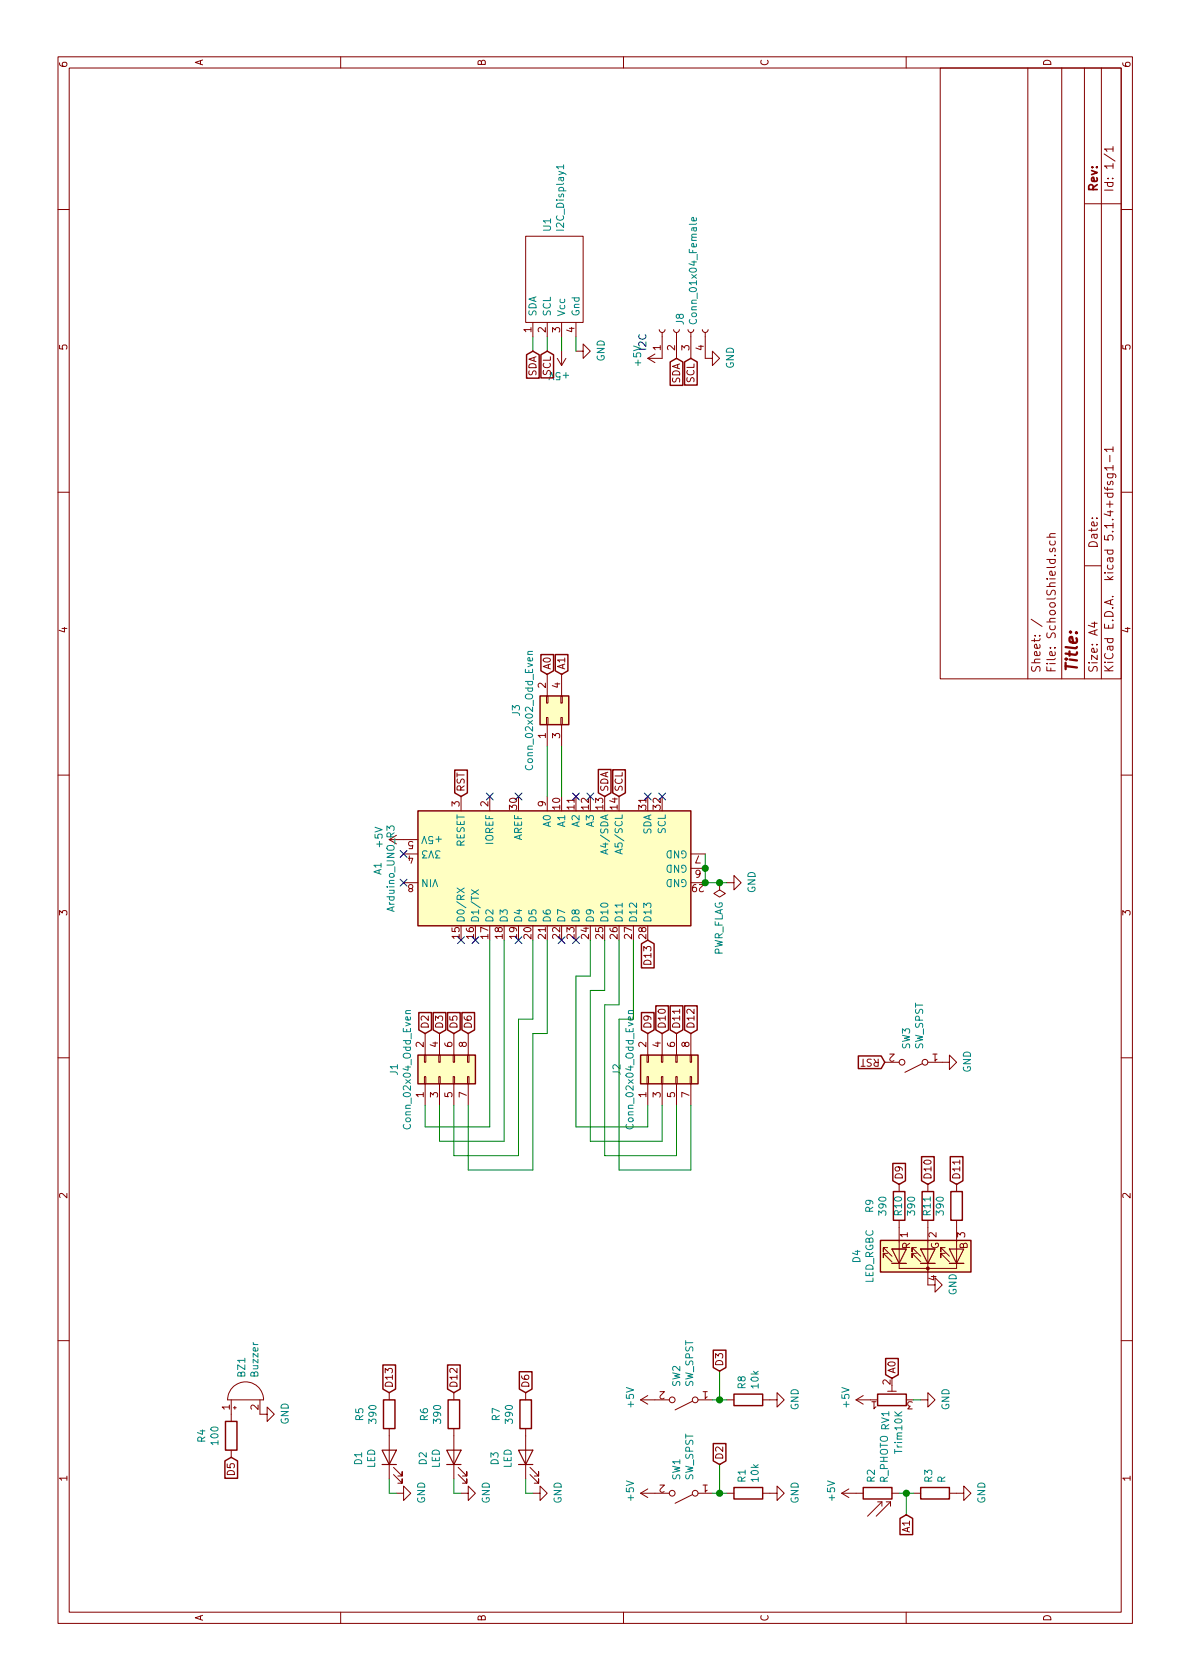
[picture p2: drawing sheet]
<svg xmlns="http://www.w3.org/2000/svg" width="210mm" height="297mm" viewBox="0 0 210 297" stroke-linecap="round" stroke-linejoin="round" font-family="sans-serif">
<g fill="none" stroke="#840000" stroke-width=".18">
<path d="M10.3 10h189.9v277h-189.9zM12.2 12h186.1v273.1h-186.1zM60.2 10v2M110.3 10v2M160.2 10v2M166.3 12h32v108h-32zM181.8 12v108M187.8 12v108M191.8 12v108M194.8 12v108M10.3 37h1.9M191.8 36h6.5"/>
<path d="M195.2 27.2l2 1.3M196.8 26.4h-1.5l.5 .4M196.8 25.9v.9M198.3 37h1.9M93 41.8h10.1v15.2h-10.1zM94.2 57v2.5M96.8 57v2.5M99.3 57v2.5M101.8 57v2.5M116.6 58.3l.1 .3 .3 .2 .4-.1 .2-.4M117.1 58.8v4.6h-2.6M119.1 58.3l.1 .3 .4 .2 .3-.1 .2-.4"/>
<path d="M119.6 58.8v4.6M121.7 58.3l.1 .3 .3 .2 .4-.1 .2-.4M122.2 58.8v4.6M124.2 58.3l.1 .3 .3 .2 .4-.1 .2-.4M124.7 58.8v4.6h1.3v-1.3l1.2 1.3-1.2 1.2v-1.2M98.5 63.4l.8 1.2M99.3 62.1v2.5M100.1 63.4l-.8 1.2M101.8 62.1h1.3v-1.3l1.3 1.3-1.3 1.3v-1.3M114.5 63.4l1.3 .7M115.8 62.6l-1.3 .8M196.8 79.4h-1.5l.5 .5"/>
<path d="M196.8 79v.9M10.3 87h1.9M185.1 95h1.5M185.7 97a.37 .37 0 0 0 .1 .6l.2-.1 .2-.5 .1-.1 .3 .2-.1 .5M185.7 95.6l-.1 .5 .3 .3 .6-.1 .1-.2-.1-.5M186.6 94.3h-.8a.37 .37 0 0 0-.1 .7M195.3 86.1l.2 .4h1.3M195.8 83.8h1.2l.3 .3v.3M195.8 86.1v.6M195.9 85.2l-.1 .3 .2 .2 .3-.1 .1-.4h.3v.5M195.9 83.8l-.1 .4 .3 .3 .6-.1 .1-.2-.1-.4M196.3 80.5v1.1"/>
<path d="M196.8 82.7h-1.5l.5 .4M196.8 82.3v.8M198.3 87h1.9M96.8 119.2v3.8M99.3 119.2v3.8M182.3 109.5l2 1.3M191.8 100h3M193 110.2h1M193.5 110v.9l-1-.3M10.3 137h1.9M96.6 126.9h.3v1.2h-.3zM96.6 123h.3v1.3h-.3z"/>
<path d="M96.8 128.1v3.8M99.2 126.9h.2v1.2h-.2zM99.2 123h.2v1.3h-.2zM99.3 128.1v3.8M198.3 137h1.9M68.8 148.4h5.1M71.4 151h2.5M71.4 156.1h2.5M81.5 140.8v2.6M86.6 140.8v2.6M96.8 140.8v2.6M101.8 140.8v2.6"/>
<path d="M114.5 140.8v2.6M122.2 151h2.5M122.2 153.5h2.5M127.2 156.1v1.2l1.1 .7-1.1 .6-1-.6 1-.7M127.2 156.1h.1M128.5 156.1h1.3v-1.3l1.3 1.3-1.3 1.2v-1.2M96.8 163.7v2.5M10.3 187h1.9M75.1 190.4h.2v1.2h-.2zM75.1 186.5h.2v1.3h-.2zM75.2 182.7v3.8M75.2 191.6v3.8"/>
<path d="M77.6 190.4h.2v1.2h-.2zM77.6 186.5h.2v1.3h-.2zM77.7 182.7v3.8M77.7 191.6v3.8M80.1 190.4h.3v1.2h-.3zM80.1 186.5h.3v1.3h-.3zM80.3 182.7v3.8M80.3 191.6v3.8M82.7 190.4h.2v1.2h-.2zM82.7 186.5h.2v1.3h-.2zM82.8 182.7v3.8M82.8 191.6v3.8"/>
<path d="M114.4 190.4h.3v1.2h-.3zM114.4 186.5h.3v1.3h-.3zM114.5 182.7v3.8M114.5 191.6v3.8M117 190.4h.2v1.2h-.2zM117 186.5h.2v1.3h-.2zM117.1 182.7v3.8M117.1 191.6v3.8M119.5 190.4h.3v1.2h-.3zM119.5 186.5h.3v1.3h-.3zM119.6 182.7v3.8M119.6 191.6v3.8"/>
<path d="M122 190.4h.3v1.2h-.3zM122 186.5h.3v1.3h-.3zM122.2 182.7v3.8M122.2 191.6v3.8M156.5 187.8h2.5M163.1 188.1l-3.1 1.5M164.1 187.8h3.8v-1.3l1.3 1.3-1.3 1.3v-1.3M198.3 187h1.9M159 215.8v8.5h10.2v-1.2M159 209.4v1.3M164.1 215.8v11.4h1.2v-1.3l1.3 1.3-1.3 1.3v-1.3M164.1 209.4v1.3"/>
<path d="M169.2 209.4v1.3M169.2 215.8v7.6M10.3 237h1.9M157 221.6h-.8v.8v-.8l1.5 1.5M157 220.6h-.8v.7v-.7l1.5 1.5M157.7 220.8h2.6zM157.7 220.8h.1M157.7 223.4h2.6M162 221.6h-.7v.8v-.8l1.5 1.5M162 220.6h-.7v.7v-.7l1.5 1.5M162.8 220.8h2.5zM162.8 220.8h.1"/>
<path d="M162.8 223.4h2.5M167.1 221.6h-.7v.8v-.8l1.5 1.5M167.1 220.6h-.7v.7v-.7l1.5 1.5M167.9 223.4h2.5M198.3 237h1.9M40.9 247.5v3.8M40.9 256.4v1.3M41.2 245.3a3.2 3.2 0 0 1 3.4-.7 3.2 3.2 0 0 1 2 2.9h-6.3a3 3 0 0 1 .9-2.2zM41.3 248.9h.5M41.5 248.7v.5M46 247.5v2.5h1.2v-1.2l1.3 1.2-1.3 1.3v-1.3M68.8 246.2v1.3"/>
<path d="M68.8 252.6v8.9M69.6 259.4l1.5 1.6v-.8v.8h-.7M80.3 246.2v1.3M80.3 252.6v8.9M81 259.4l1.5 1.6v-.8v.8h-.7M93 246.2v1.3M93 252.6v8.9M93.7 259.4l1.5 1.6v-.8v.8h-.7M113.3 247.5h5.1M113.3 247.5l1.2 .8M114.5 246.7l-1.2 .8M122.4 247.8l-3 1.5"/>
<path d="M123.4 247.5h2.6M128.5 247.5h1.3M134.9 247.5h2.5v-1.3l1.3 1.3-1.3 1.3v-1.3M151.4 247.5h2.5M151.4 247.5l1.2 .8M152.6 246.7l-1.2 .8M157 246h1.5M157.7 245v1M162.8 247.5h1.3v-1.3l1.2 1.3-1.2 1.3v-1.3M69.6 260.7l1.5 1.5v-.7v.7h-.7M70.1 264h1.3v-1.3l1.2 1.3-1.2 1.3v-1.3M81 260.7l1.5 1.5v-.7v.7h-.7"/>
<path d="M81.5 264h1.3v-1.3l1.3 1.3-1.3 1.3v-1.3M93.7 260.7l1.5 1.5v-.7v.7h-.7M94.2 264h1.3v-1.3l1.3 1.3-1.3 1.3v-1.3M113.3 264l1.2 .8M113.3 264h5.1M114.5 263.3l-1.2 .7M122.4 264.3l-3 1.5M123.4 264h2.6M128.5 264h1.3M134.9 264h2.5v-1.3l1.3 1.3-1.3 1.3v-1.3M148.8 264h3.8M148.8 264l1.3 .8"/>
<path d="M150.1 263.3l-1.3 .7M155.2 265.5h.8M156 265.5l-2.6 2.6M156 265.5v.8M156.7 265.5h.8M157.5 265.5l-2.6 2.6M157.5 265.5v.8M157.7 264h1.3M161.5 264h1.3M167.9 264h2.5v-1.3l1.3 1.3-1.3 1.3v-1.3M60.2 285.1v1.9M110.3 285.1v1.9"/>
<path d="M160.2 285.1v1.9"/>
<circle cx="159.5" cy="187.8" r=".51"/>
<circle cx="163.6" cy="187.8" r=".51"/>
<circle cx="118.9" cy="247.5" r=".51"/>
<circle cx="122.9" cy="247.5" r=".51"/>
<circle cx="118.9" cy="264" r=".51"/>
<circle cx="122.9" cy="264" r=".51"/>
</g>
<g fill="none" stroke="#840000" stroke-width=".25">
<path d="M93.1 62.7l1.1-.6 1.1 .6v4.2h-2.2zM95.7 62.7l1.1-.6 1.1 .6v4.1h-2.2zM118.5 64l1.1-.6 1.1 .6v4.1h-2.2zM121.1 64l1.1-.6 1.1 .6v4.1h-2.2zM95.7 115.7h2.2v2.9l-1.1 .6-1.1-.6zM98.2 115.7h2.2v2.9l-1.1 .6-1.1-.6zM80.4 136.2h2.2v4l-1.1 .6-1.1-.6zM95.5 123h5.1v5.1h-5.1zM105.8 136.1h2.2v4.1l-1.1 .6-1.1-.6zM108.4 136.1h2.2v4.1l-1.1 .6-1.1-.6zM73.9 143.4h48.3v20.3h-48.3zM74.1 179h2.2v3.1l-1.1 .6-1.1-.6z"/>
<path d="M76.6 179h2.2v3.1l-1.1 .6-1.1-.6zM79.1 179h2.3v3.1l-1.1 .6-1.2-.6zM81.7 179h2.2v3.1l-1.1 .6-1.1-.6zM113.4 166.9l1.1-.7 1.2 .7v4.2h-2.3zM113.4 179h2.3v3.1l-1.2 .6-1.1-.6zM116 177.8h2.2v4.3l-1.1 .6-1.1-.6zM118.5 177.8h2.2v4.3l-1.1 .6-1.1-.6zM121.1 177.8h2.2v4.3l-1.1 .6-1.1-.6zM73.9 186.5h10.2v5.1h-10.2zM113.3 186.5h10.1v5.1h-10.1zM151.8 186.7h4l.7 1.1-.7 1.1h-4zM155.7 219.3h16v5.6h-16z"/>
<path d="M157.9 205.7h2.2v3.1l-1.1 .6-1.1-.6zM158 210.7h2v5.1h-2zM163 204.5h2.2v4.3l-1.1 .6-1.1-.6zM163.1 210.7h2v5.1h-2zM168 204.5h2.3v4.3l-1.1 .6-1.2-.6zM168.1 210.7h2.1v5.1h-2.1zM126.1 238.7h2.3v3.1l-1.2 .6-1.1-.6zM39.8 258.3l1.1-.6 1.1 .6v3.1h-2.2zM39.9 251.3h2v5.1h-2zM67.7 241.3h2.2v4.3l-1.1 .6-1.1-.6zM67.8 247.5h2v5.1h-2zM79.1 241.3h2.3v4.3l-1.1 .6-1.2-.6z"/>
<path d="M79.2 247.5h2.1v5.1h-2.1zM91.8 242.5h2.3v3.1l-1.1 .6-1.2-.6zM91.9 247.5h2.1v5.1h-2.1zM126.1 255.2h2.3v3.1l-1.2 .6-1.1-.6zM129.8 246.5h5.1v2h-5.1zM155.2 246.5h5.1v2h-5.1zM156.6 240.2h2.2v2.9l-1.1 .6-1.1-.6zM129.8 263h5.1v2h-5.1zM152.6 263h5.1v2h-5.1zM159.2 268.5l1.1-.7 1.1 .7v2.8h-2.2zM162.8 263h5.1v2h-5.1z"/>
</g>
<g fill="#ffffc2" stroke="#ffffc2" stroke-width=".18">
<path d="M155.7 219.3h16v5.6h-16z"/>
<path d="M73.9 186.5h10.2v5.1h-10.2z"/>
<path d="M113.3 186.5h10.1v5.1h-10.1z"/>
<path d="M95.5 123h5.1v5.1h-5.1z"/>
<path d="M73.9 143.4h48.3v20.3h-48.3z"/>
</g>
<circle cx="164.1" cy="224.3" r=".25" fill="#840000" stroke="#840000" stroke-width=".18"/>
<path d="M157.7 220.8h2.6l-1.3 2.6zM157.7 223.4h2.6M162.8 220.8h2.5l-1.2 2.6zM162.8 223.4h2.5M167.9 220.8h2.5l-1.2 2.6zM167.9 223.4h2.5M67.6 256.4h2.5l-1.3 2.5zM67.6 258.9h2.5M79 256.4h2.5l-1.2 2.5zM79 258.9h2.5M91.7 256.4h2.5l-1.2 2.5zM91.7 258.9h2.5" fill="none" stroke="#840000" stroke-width=".2"/>
<g fill="none" stroke="#008484" stroke-width=".18">
<path d="M99.7 29.5h-1.3l.3 .4M99.7 29.1v.8M123.1 38.5l.1 .4-.2 .2-.6-.1v-.5l.2-.1 .1 .7M122 56.5a.6 .6 0 0 0 .4 .8 .6 .6 0 0 0 .8-.6l-.2-.2M93.3 115.7h.9M94.2 115.2h-.8l-.1 .3 .2 .2M68.4 146.8v-.8l.5 .5 .1-.4 .5-.1 .2 .3-.1 .5M80.8 157l1.3 .8M82.1 157l-1.3 .8M83.4 157.3l1.2 .9M84.6 157.3l-1.2 .9M107.5 150.2l-1.3 .4 1.3 .4"/>
<path d="M109.7 150.3v.6M110 150.1l-1.2 .5 1.2 .4M71.7 179.2h.9M72.6 178.7h-.8l-.1 .3 .2 .2M111.1 179.2h.9M112 178.7h-.8l-.1 .3 .1 .2"/>
</g>
<g fill="none" stroke="#008400" stroke-width=".18">
<path d="M94.2 59.5v2.6M96.8 59.5v2.6M99.3 59.5v2.6M101.8 59.5v2.6M96.8 131.9v8.9M99.3 131.9v8.9M124.7 151v5.1h3.8M86.6 166.2v33h-11.4v-3.8M89.1 166.2v35.6h-11.4v-6.4M94.2 166.2v14h-2.5v24.1h-11.4v-8.9M96.8 166.2v16.5h-2.6v24.2h-11.4v-11.5M104.4 166.2v6.4h-2.6v26.6h12.7v-3.8"/>
<path d="M106.9 166.2v8.9h-2.5v26.7h12.7v-6.4M109.5 166.2v11.5h-2.6v26.6h12.7v-8.9M112 166.2v14h-2.5v26.7h12.7v-11.5M126 247.5h2.5M127.2 242.4v5.1M127.2 258.9v5.1M161.5 247.5h1.3M68.8 261.5v2.5h1.3M80.3 261.5v2.5h1.2M93 261.5v2.5h1.2M126 264h2.5M159 264h2.5"/>
<path d="M160.3 264v3.8"/>
</g>
<g fill="#008400" stroke="#008400" stroke-width=".25">
<circle cx="160.3" cy="264" r=".51"/>
<circle cx="124.7" cy="153.5" r=".51"/>
<circle cx="127.2" cy="156.1" r=".51"/>
<circle cx="124.7" cy="156.1" r=".51"/>
<circle cx="127.2" cy="264" r=".51"/>
<circle cx="127.2" cy="247.5" r=".51"/>
</g>
<g fill="none" stroke="#000084" stroke-width=".18">
<path d="M70.8 155.5l1.2 1.2M70.8 150.4l1.2 1.2M72 155.5l-1.2 1.2M72 150.4l-1.2 1.2M86 140.2l1.2 1.2M87.2 140.2l-1.2 1.2M91.1 140.2l1.2 1.2M92.3 140.2l-1.2 1.2M101.2 140.2l1.3 1.2M102.5 140.2l-1.3 1.2M103.8 140.2l1.2 1.2M105 140.2l-1.2 1.2"/>
<path d="M113.9 140.2l1.3 1.2M115.2 140.2l-1.3 1.2M116.5 140.2l1.2 1.2M117.7 140.2l-1.2 1.2M80.9 165.6l1.2 1.2M82.1 165.6l-1.2 1.2M83.5 165.6l1.2 1.2M84.7 165.6l-1.2 1.2M91.1 165.6l1.2 1.2M92.3 165.6l-1.2 1.2M98.7 165.6l1.2 1.2M99.9 165.6l-1.2 1.2"/>
<path d="M101.2 165.6l1.3 1.2M102.5 165.6l-1.3 1.2"/>
</g>
<text font-size="2.8" fill="#840000" x="190.5" y="119" transform="rotate(-90 190.5 119)">Title:</text>
<g font-size="2.1" fill="#840000">
<text x="194.1" y="34" transform="rotate(-90 194.1 34)">Rev:</text>
<text x="196.9" y="34" transform="rotate(-90 196.9 34)">Id: 1/1</text>
<text x="194.1" y="97" transform="rotate(-90 194.1 97)">Date:</text>
<text x="184" y="119" transform="rotate(-90 184 119)">Sheet: /</text>
<text x="186.7" y="119" transform="rotate(-90 186.7 119)">File: SchoolShield.sch</text>
<text x="194.1" y="119" transform="rotate(-90 194.1 119)">Size: A4</text>
<text x="196.9" y="119" transform="rotate(-90 196.9 119)">KiCad E.D.A. kicad 5.1.4+dfsg1-1</text>
</g>
<g font-size="1.8" fill="#840000">
<text x="35.9" y="11.7" transform="rotate(-90 35.9 11.7)">A</text>
<text x="85.9" y="11.7" transform="rotate(-90 85.9 11.7)">B</text>
<text x="135.9" y="11.7" transform="rotate(-90 135.9 11.7)">C</text>
<text x="185.9" y="11.7" transform="rotate(-90 185.9 11.7)">D</text>
<text x="11.9" y="12.1" transform="rotate(-90 11.9 12.1)">6</text>
<text x="199.9" y="12.1" transform="rotate(-90 199.9 12.1)">6</text>
<text x="94" y="58.8" transform="rotate(-90 94 58.8)">1</text>
<text x="96.5" y="58.8" transform="rotate(-90 96.5 58.8)">2</text>
<text x="99.1" y="58.8" transform="rotate(-90 99.1 58.8)">3</text>
<text x="101.6" y="58.8" transform="rotate(-90 101.6 58.8)">4</text>
<text x="11.9" y="62" transform="rotate(-90 11.9 62)">5</text>
<text x="116.8" y="61.9" transform="rotate(-90 116.8 61.9)">1</text>
<text x="119.4" y="61.9" transform="rotate(-90 119.4 61.9)">2</text>
<text x="121.9" y="61.9" transform="rotate(-90 121.9 61.9)">3</text>
<text x="124.5" y="61.9" transform="rotate(-90 124.5 61.9)">4</text>
<text x="199.9" y="62" transform="rotate(-90 199.9 62)">5</text>
<text x="94.9" y="66.6" transform="rotate(-90 94.9 66.6)">SDA</text>
<text x="97.4" y="66.4" transform="rotate(-90 97.4 66.4)">SCL</text>
<text x="120.3" y="67.9" transform="rotate(-90 120.3 67.9)">SDA</text>
<text x="122.8" y="67.7" transform="rotate(-90 122.8 67.7)">SCL</text>
<text x="11.9" y="112.1" transform="rotate(-90 11.9 112.1)">4</text>
<text x="199.9" y="112.1" transform="rotate(-90 199.9 112.1)">4</text>
<text x="97.4" y="118.5" transform="rotate(-90 97.4 118.5)">A0</text>
<text x="99.9" y="118.5" transform="rotate(-90 99.9 118.5)">A1</text>
<text x="96.5" y="121.6" transform="rotate(-90 96.5 121.6)">2</text>
<text x="99.1" y="121.6" transform="rotate(-90 99.1 121.6)">4</text>
<text x="96.5" y="130.5" transform="rotate(-90 96.5 130.5)">1</text>
<text x="99.1" y="130.5" transform="rotate(-90 99.1 130.5)">3</text>
<text x="81.3" y="142.6" transform="rotate(-90 81.3 142.6)">3</text>
<text x="82.2" y="140" transform="rotate(-90 82.2 140)">RST</text>
<text x="86.4" y="142.6" transform="rotate(-90 86.4 142.6)">2</text>
<text x="91.4" y="143.1" transform="rotate(-90 91.4 143.1)">30</text>
<text x="96.5" y="142.6" transform="rotate(-90 96.5 142.6)">9</text>
<text x="99.1" y="143.1" transform="rotate(-90 99.1 143.1)">10</text>
<text x="101.6" y="143.1" transform="rotate(-90 101.6 143.1)">11</text>
<text x="104.1" y="143.1" transform="rotate(-90 104.1 143.1)">12</text>
<text x="106.7" y="143.1" transform="rotate(-90 106.7 143.1)">13</text>
<text x="107.6" y="140" transform="rotate(-90 107.6 140)">SDA</text>
<text x="109.2" y="143.1" transform="rotate(-90 109.2 143.1)">14</text>
<text x="110.1" y="140" transform="rotate(-90 110.1 140)">SCL</text>
<text x="114.3" y="143.1" transform="rotate(-90 114.3 143.1)">31</text>
<text x="116.8" y="143.1" transform="rotate(-90 116.8 143.1)">32</text>
<text x="73.1" y="148.7" transform="rotate(180 73.1 148.7)">5</text>
<text x="73.1" y="151.2" transform="rotate(180 73.1 151.2)">4</text>
<text x="123.9" y="153.8" transform="rotate(180 123.9 153.8)">6</text>
<text x="123.9" y="151.2" transform="rotate(180 123.9 151.2)">7</text>
<text x="73.1" y="156.3" transform="rotate(180 73.1 156.3)">8</text>
<text x="124.4" y="156.3" transform="rotate(180 124.4 156.3)">29</text>
<text x="11.9" y="162" transform="rotate(-90 11.9 162)">3</text>
<text x="81.3" y="165.9" transform="rotate(-90 81.3 165.9)">15</text>
<text x="83.8" y="165.9" transform="rotate(-90 83.8 165.9)">16</text>
<text x="86.4" y="165.9" transform="rotate(-90 86.4 165.9)">17</text>
<text x="88.9" y="165.9" transform="rotate(-90 88.9 165.9)">18</text>
<text x="91.4" y="165.9" transform="rotate(-90 91.4 165.9)">19</text>
<text x="94" y="165.9" transform="rotate(-90 94 165.9)">20</text>
<text x="96.5" y="165.9" transform="rotate(-90 96.5 165.9)">21</text>
<text x="99.1" y="165.9" transform="rotate(-90 99.1 165.9)">22</text>
<text x="101.6" y="165.9" transform="rotate(-90 101.6 165.9)">23</text>
<text x="104.1" y="165.9" transform="rotate(-90 104.1 165.9)">24</text>
<text x="106.7" y="165.9" transform="rotate(-90 106.7 165.9)">25</text>
<text x="109.2" y="165.9" transform="rotate(-90 109.2 165.9)">26</text>
<text x="111.8" y="165.9" transform="rotate(-90 111.8 165.9)">27</text>
<text x="114.3" y="165.9" transform="rotate(-90 114.3 165.9)">28</text>
<text x="199.9" y="162" transform="rotate(-90 199.9 162)">3</text>
<text x="115.2" y="170.3" transform="rotate(-90 115.2 170.3)">D13</text>
<text x="74.9" y="185.1" transform="rotate(-90 74.9 185.1)">2</text>
<text x="75.8" y="182" transform="rotate(-90 75.8 182)">D2</text>
<text x="77.5" y="185.1" transform="rotate(-90 77.5 185.1)">4</text>
<text x="78.4" y="182" transform="rotate(-90 78.4 182)">D3</text>
<text x="80" y="185.1" transform="rotate(-90 80 185.1)">6</text>
<text x="80.9" y="182" transform="rotate(-90 80.9 182)">D5</text>
<text x="82.5" y="185.1" transform="rotate(-90 82.5 185.1)">8</text>
<text x="83.4" y="182" transform="rotate(-90 83.4 182)">D6</text>
<text x="114.3" y="185.1" transform="rotate(-90 114.3 185.1)">2</text>
<text x="115.2" y="182" transform="rotate(-90 115.2 182)">D9</text>
<text x="116.8" y="185.1" transform="rotate(-90 116.8 185.1)">4</text>
<text x="117.7" y="182" transform="rotate(-90 117.7 182)">D10</text>
<text x="119.4" y="185.1" transform="rotate(-90 119.4 185.1)">6</text>
<text x="120.3" y="182" transform="rotate(-90 120.3 182)">D11</text>
<text x="121.9" y="185.1" transform="rotate(-90 121.9 185.1)">8</text>
<text x="122.8" y="182" transform="rotate(-90 122.8 182)">D12</text>
<text x="155.7" y="187.2" transform="rotate(180 155.7 187.2)">RST</text>
<text x="158.2" y="186.3" transform="rotate(180 158.2 186.3)">2</text>
<text x="165.8" y="186.3" transform="rotate(180 165.8 186.3)">1</text>
<text x="74.9" y="194" transform="rotate(-90 74.9 194)">1</text>
<text x="77.5" y="194" transform="rotate(-90 77.5 194)">3</text>
<text x="80" y="194" transform="rotate(-90 80 194)">5</text>
<text x="82.5" y="194" transform="rotate(-90 82.5 194)">7</text>
<text x="114.3" y="194" transform="rotate(-90 114.3 194)">1</text>
<text x="116.8" y="194" transform="rotate(-90 116.8 194)">3</text>
<text x="119.4" y="194" transform="rotate(-90 119.4 194)">5</text>
<text x="121.9" y="194" transform="rotate(-90 121.9 194)">7</text>
<text x="159.6" y="208.6" transform="rotate(-90 159.6 208.6)">D9</text>
<text x="164.7" y="208.6" transform="rotate(-90 164.7 208.6)">D10</text>
<text x="169.8" y="208.6" transform="rotate(-90 169.8 208.6)">D11</text>
<text x="11.9" y="212.1" transform="rotate(-90 11.9 212.1)">2</text>
<text x="199.9" y="212.1" transform="rotate(-90 199.9 212.1)">2</text>
<text x="160.5" y="218.8" transform="rotate(-90 160.5 218.8)">1</text>
<text x="161" y="220.8" transform="rotate(-90 161 220.8)">R</text>
<text x="165.6" y="218.8" transform="rotate(-90 165.6 218.8)">2</text>
<text x="166" y="220.9" transform="rotate(-90 166 220.9)">G</text>
<text x="170.7" y="218.8" transform="rotate(-90 170.7 218.8)">3</text>
<text x="171.1" y="220.8" transform="rotate(-90 171.1 220.8)">B</text>
<text x="165.6" y="226.4" transform="rotate(-90 165.6 226.4)">4</text>
<text x="69.5" y="245.5" transform="rotate(-90 69.5 245.5)">D13</text>
<text x="80.9" y="245.5" transform="rotate(-90 80.9 245.5)">D12</text>
<text x="93.6" y="245.5" transform="rotate(-90 93.6 245.5)">D6</text>
<text x="117.6" y="246" transform="rotate(180 117.6 246)">2</text>
<text x="125.2" y="246" transform="rotate(180 125.2 246)">1</text>
<text x="127.9" y="241.6" transform="rotate(-90 127.9 241.6)">D3</text>
<text x="157.5" y="244.8" transform="rotate(-90 157.5 244.8)">2</text>
<text x="158.4" y="242.9" transform="rotate(-90 158.4 242.9)">A0</text>
<text x="40.6" y="249.3" transform="rotate(-90 40.6 249.3)">1</text>
<text x="45.7" y="249.3" transform="rotate(-90 45.7 249.3)">2</text>
<text x="155" y="247.8" transform="rotate(180 155 247.8)">1</text>
<text x="161.4" y="247.8" transform="rotate(180 161.4 247.8)">3</text>
<text x="11.9" y="262" transform="rotate(-90 11.9 262)">1</text>
<text x="41.5" y="260.7" transform="rotate(-90 41.5 260.7)">D5</text>
<text x="117.6" y="262.5" transform="rotate(180 117.6 262.5)">2</text>
<text x="125.2" y="262.5" transform="rotate(180 125.2 262.5)">1</text>
<text x="127.9" y="258.2" transform="rotate(-90 127.9 258.2)">D2</text>
<text x="199.9" y="262" transform="rotate(-90 199.9 262)">1</text>
<text x="160.9" y="270.9" transform="rotate(-90 160.9 270.9)">A1</text>
<text x="35.9" y="286.7" transform="rotate(-90 35.9 286.7)">A</text>
<text x="85.9" y="286.7" transform="rotate(-90 85.9 286.7)">B</text>
<text x="135.9" y="286.7" transform="rotate(-90 135.9 286.7)">C</text>
<text x="185.9" y="286.7" transform="rotate(-90 185.9 286.7)">D</text>
</g>
<g font-size="1.8" fill="#008484">
<text x="97.4" y="40.8" transform="rotate(-90 97.4 40.8)">U1</text>
<text x="99.7" y="40.4" transform="rotate(-90 99.7 40.4)">I2C_Display1</text>
<text x="94.9" y="56" transform="rotate(-90 94.9 56)">SDA</text>
<text x="97.4" y="56" transform="rotate(-90 97.4 56)">SCL</text>
<text x="99.9" y="56" transform="rotate(-90 99.9 56)">Vcc</text>
<text x="102.5" y="56" transform="rotate(-90 102.5 56)">Gnd</text>
<text x="120.9" y="57.4" transform="rotate(-90 120.9 57.4)">J8</text>
<text x="123.2" y="56.6" transform="rotate(-90 123.2 56.6)">Conn_01x04_Female</text>
<text x="100.5" y="65.8" transform="rotate(180 100.5 65.8)">+5V</text>
<text x="106.9" y="63.9" transform="rotate(-90 106.9 63.9)">GND</text>
<text x="113.4" y="64.6" transform="rotate(-90 113.4 64.6)">+5V</text>
<text x="129.8" y="65.2" transform="rotate(-90 129.8 65.2)">GND</text>
<text x="91.9" y="126.6" transform="rotate(-90 91.9 126.6)">J3</text>
<text x="94.3" y="135.6" transform="rotate(-90 94.3 135.6)">Conn_02x02_Odd_Even</text>
<text x="67.7" y="149.7" transform="rotate(-90 67.7 149.7)">+5V</text>
<text x="77.6" y="147.8" transform="rotate(180 77.6 147.8)">+5V</text>
<text x="82.2" y="149.8" transform="rotate(-90 82.2 149.8)">RESET</text>
<text x="87.2" y="149.3" transform="rotate(-90 87.2 149.3)">IOREF</text>
<text x="92.3" y="148.7" transform="rotate(-90 92.3 148.7)">AREF</text>
<text x="97.4" y="146.1" transform="rotate(-90 97.4 146.1)">A0</text>
<text x="99.9" y="146.1" transform="rotate(-90 99.9 146.1)">A1</text>
<text x="102.5" y="146.1" transform="rotate(-90 102.5 146.1)">A2</text>
<text x="105" y="146.1" transform="rotate(-90 105 146.1)">A3</text>
<text x="115.2" y="147.6" transform="rotate(-90 115.2 147.6)">SDA</text>
<text x="117.7" y="147.4" transform="rotate(-90 117.7 147.4)">SCL</text>
<text x="67.5" y="154.6" transform="rotate(-90 67.5 154.6)">A1</text>
<text x="77.4" y="155.4" transform="rotate(180 77.4 155.4)">VIN</text>
<text x="77.6" y="150.4" transform="rotate(180 77.6 150.4)">3V3</text>
<text x="107.6" y="150.4" transform="rotate(-90 107.6 150.4)">A4/SDA</text>
<text x="110.1" y="150.2" transform="rotate(-90 110.1 150.2)">A5/SCL</text>
<text x="121.7" y="155.4" transform="rotate(180 121.7 155.4)">GND</text>
<text x="121.7" y="152.9" transform="rotate(180 121.7 152.9)">GND</text>
<text x="121.7" y="150.4" transform="rotate(180 121.7 150.4)">GND</text>
<text x="69.8" y="161" transform="rotate(-90 69.8 161)">Arduino_UNO_R3</text>
<text x="133.6" y="157.9" transform="rotate(-90 133.6 157.9)">GND</text>
<text x="82.2" y="163.2" transform="rotate(-90 82.2 163.2)">D0/RX</text>
<text x="84.7" y="163.2" transform="rotate(-90 84.7 163.2)">D1/TX</text>
<text x="87.2" y="163.2" transform="rotate(-90 87.2 163.2)">D2</text>
<text x="89.8" y="163.2" transform="rotate(-90 89.8 163.2)">D3</text>
<text x="92.3" y="163.2" transform="rotate(-90 92.3 163.2)">D4</text>
<text x="94.9" y="163.2" transform="rotate(-90 94.9 163.2)">D5</text>
<text x="97.4" y="163.2" transform="rotate(-90 97.4 163.2)">D6</text>
<text x="99.9" y="163.2" transform="rotate(-90 99.9 163.2)">D7</text>
<text x="102.5" y="163.2" transform="rotate(-90 102.5 163.2)">D8</text>
<text x="105" y="163.2" transform="rotate(-90 105 163.2)">D9</text>
<text x="107.6" y="163.2" transform="rotate(-90 107.6 163.2)">D10</text>
<text x="110.1" y="163.2" transform="rotate(-90 110.1 163.2)">D11</text>
<text x="112.6" y="163.2" transform="rotate(-90 112.6 163.2)">D12</text>
<text x="115.2" y="163.2" transform="rotate(-90 115.2 163.2)">D13</text>
<text x="127.8" y="169" transform="rotate(-90 127.8 169)">PWR_FLAG</text>
<text x="160.9" y="185.5" transform="rotate(-90 160.9 185.5)">SW3</text>
<text x="163.2" y="185.6" transform="rotate(-90 163.2 185.6)">SW_SPST</text>
<text x="70.4" y="190.1" transform="rotate(-90 70.4 190.1)">J1</text>
<text x="109.7" y="190.1" transform="rotate(-90 109.7 190.1)">J2</text>
<text x="171.7" y="189.6" transform="rotate(-90 171.7 189.6)">GND</text>
<text x="72.7" y="199.1" transform="rotate(-90 72.7 199.1)">Conn_02x04_Odd_Even</text>
<text x="112" y="199.1" transform="rotate(-90 112 199.1)">Conn_02x04_Odd_Even</text>
<text x="154.4" y="214.3" transform="rotate(-90 154.4 214.3)">R9</text>
<text x="156.7" y="214.7" transform="rotate(-90 156.7 214.7)">390</text>
<text x="159.5" y="214.8" transform="rotate(-90 159.5 214.8)">R10</text>
<text x="161.8" y="214.7" transform="rotate(-90 161.8 214.7)">390</text>
<text x="164.6" y="214.8" transform="rotate(-90 164.6 214.8)">R11</text>
<text x="166.9" y="214.7" transform="rotate(-90 166.9 214.7)">390</text>
<text x="152.1" y="223.2" transform="rotate(-90 152.1 223.2)">D4</text>
<text x="154.5" y="227" transform="rotate(-90 154.5 227)">LED_RGBC</text>
<text x="169.2" y="229" transform="rotate(-90 169.2 229)">GND</text>
<text x="43.4" y="243.4" transform="rotate(-90 43.4 243.4)">BZ1</text>
<text x="45.7" y="243.3" transform="rotate(-90 45.7 243.3)">Buzzer</text>
<text x="120.3" y="245.2" transform="rotate(-90 120.3 245.2)">SW2</text>
<text x="122.6" y="245.3" transform="rotate(-90 122.6 245.3)">SW_SPST</text>
<text x="131.8" y="245.5" transform="rotate(-90 131.8 245.5)">R8</text>
<text x="134.2" y="245.4" transform="rotate(-90 134.2 245.4)">10k</text>
<text x="51" y="251.9" transform="rotate(-90 51 251.9)">GND</text>
<text x="64.3" y="251.2" transform="rotate(-90 64.3 251.2)">R5</text>
<text x="66.6" y="251.5" transform="rotate(-90 66.6 251.5)">390</text>
<text x="75.7" y="251.2" transform="rotate(-90 75.7 251.2)">R6</text>
<text x="78" y="251.5" transform="rotate(-90 78 251.5)">390</text>
<text x="88.4" y="251.2" transform="rotate(-90 88.4 251.2)">R7</text>
<text x="90.7" y="251.5" transform="rotate(-90 90.7 251.5)">390</text>
<text x="112.1" y="248.7" transform="rotate(-90 112.1 248.7)">+5V</text>
<text x="141.2" y="249.3" transform="rotate(-90 141.2 249.3)">GND</text>
<text x="150.2" y="248.7" transform="rotate(-90 150.2 248.7)">+5V</text>
<text x="167.9" y="249.3" transform="rotate(-90 167.9 249.3)">GND</text>
<text x="36.3" y="255" transform="rotate(-90 36.3 255)">R4</text>
<text x="38.6" y="255.3" transform="rotate(-90 38.6 255.3)">100</text>
<text x="159.6" y="256.8" transform="rotate(-90 159.6 256.8)">Trim10K</text>
<text x="64" y="259" transform="rotate(-90 64 259)">D1</text>
<text x="66.3" y="259.6" transform="rotate(-90 66.3 259.6)">LED</text>
<text x="75.5" y="259" transform="rotate(-90 75.5 259)">D2</text>
<text x="77.8" y="259.6" transform="rotate(-90 77.8 259.6)">LED</text>
<text x="88.2" y="259" transform="rotate(-90 88.2 259)">D3</text>
<text x="90.5" y="259.6" transform="rotate(-90 90.5 259.6)">LED</text>
<text x="120.3" y="261.7" transform="rotate(-90 120.3 261.7)">SW1</text>
<text x="122.6" y="261.8" transform="rotate(-90 122.6 261.8)">SW_SPST</text>
<text x="131.8" y="262" transform="rotate(-90 131.8 262)">R1</text>
<text x="134.2" y="261.9" transform="rotate(-90 134.2 261.9)">10k</text>
<text x="154.7" y="262" transform="rotate(-90 154.7 262)">R2</text>
<text x="157" y="262.2" transform="rotate(-90 157 262.2)">R_PHOTO RV1</text>
<text x="164.9" y="262" transform="rotate(-90 164.9 262)">R3</text>
<text x="167.2" y="262.2" transform="rotate(-90 167.2 262.2)">R</text>
<text x="75.2" y="265.8" transform="rotate(-90 75.2 265.8)">GND</text>
<text x="86.6" y="265.8" transform="rotate(-90 86.6 265.8)">GND</text>
<text x="99.3" y="265.8" transform="rotate(-90 99.3 265.8)">GND</text>
<text x="112.1" y="265.2" transform="rotate(-90 112.1 265.2)">+5V</text>
<text x="141.2" y="265.8" transform="rotate(-90 141.2 265.8)">GND</text>
<text x="147.7" y="265.2" transform="rotate(-90 147.7 265.2)">+5V</text>
<text x="174.2" y="265.8" transform="rotate(-90 174.2 265.8)">GND</text>
</g>
<text font-size="1.8" fill="#0000c2" x="114.3" y="62.1" transform="rotate(-90 114.3 62.1)">I2C</text>
</svg>
